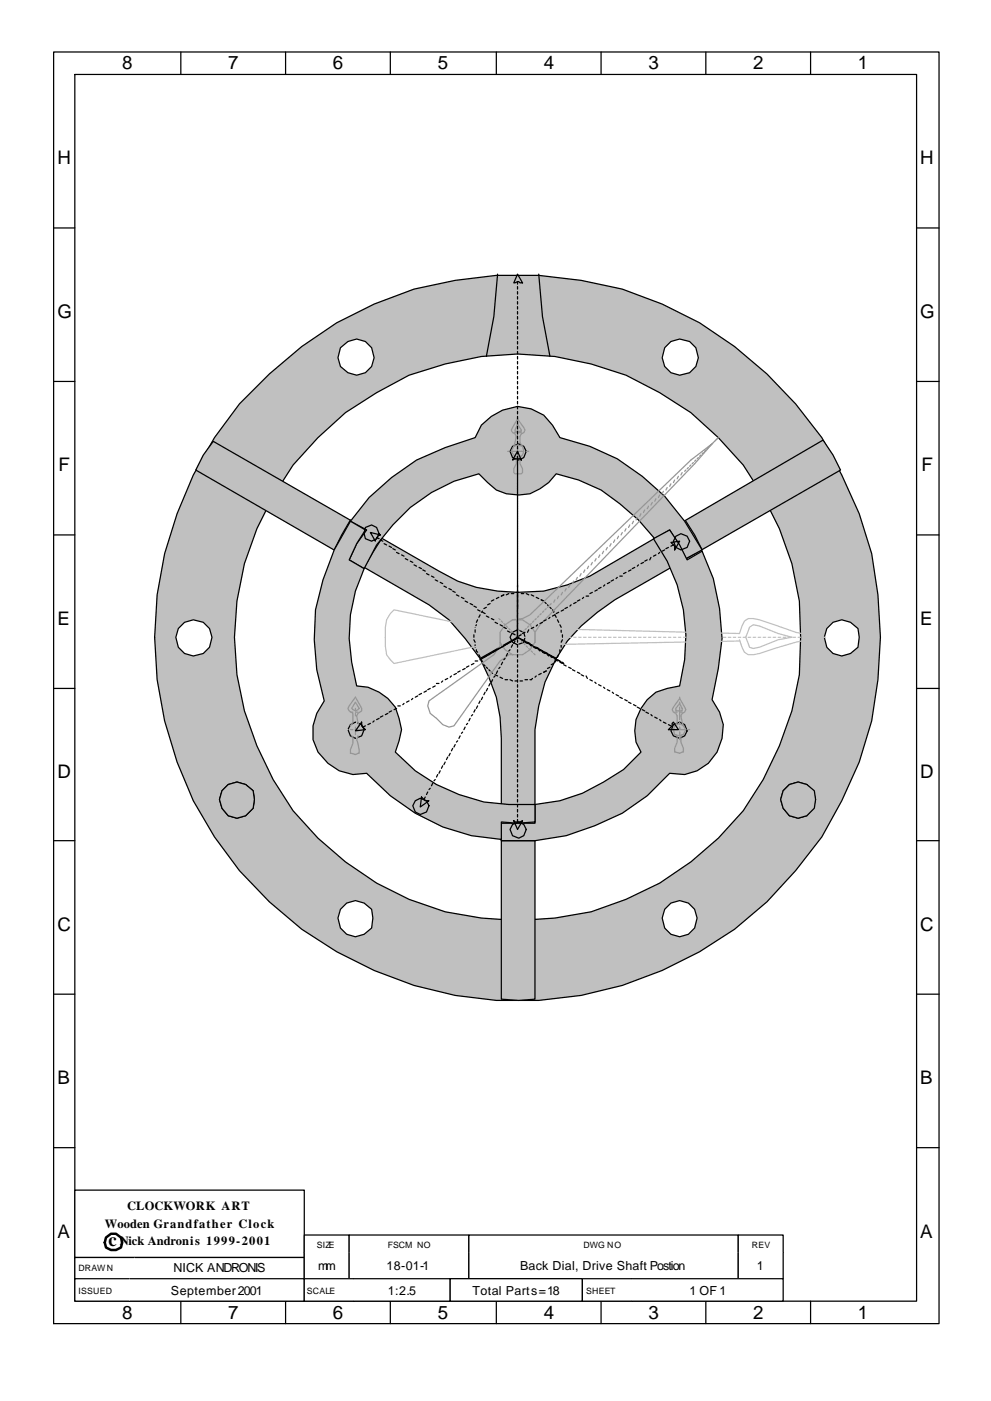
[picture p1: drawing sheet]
<svg xmlns="http://www.w3.org/2000/svg" width="210mm" height="297mm" viewBox="0 0 210 297" stroke-linecap="round" stroke-linejoin="round" font-family="sans-serif">
<path d="M57.1 79.3a70.5 70.5 0 0 0-19.5 29.6 76.6 76.6 0 0 0 19.5 82.3 76.9 76.9 0 0 0 74.9 17.7 78.8 78.8 0 0 0 30.7-17.7l6.1-6.6 5.6-7.2 4.2-7.6 3.7-8.2 2.6-8.8a85.8 85.8 0 0 0 0-35.4l-2.6-8.5-3.7-8.2-4.2-7.9a85.5 85.5 0 0 0-26-24.4l-7.9-3.9-8.5-3.2a82.1 82.1 0 0 0-44.2 0 75.2 75.2 0 0 0-30.7 18zM67.5 92.8l5.8-5.3 6.6-4.2 6.9-3.7 7.7-2.4a57.6 57.6 0 0 1 30.9 0l7.4 2.4 7.2 3.7 6.6 4.2 5.8 5.3 5.3 5.8a63.6 63.6 0 0 1 11.9 28.8l.3 7.7-.3 8a67 67 0 0 1-11.9 28.8 63.6 63.6 0 0 1-32.3 21.4 65.6 65.6 0 0 1-30.9 0 62.1 62.1 0 0 1-32.3-21.4 67 67 0 0 1-11.9-28.8 59.1 59.1 0 0 1 7.6-37.9l4.3-6.6z" fill-rule="evenodd" fill="#c0c0c0" stroke="#000" stroke-width=".26"/>
<g fill="#fff" stroke="#000" stroke-width=".26">
<path d="M176.7 131.9l1.9-.5 1.8 .5 1.6 1.4 .3 1.8-.3 2.1-1.6 1.4-1.8 .5-1.9-.5a3.9 3.9 0 0 1 0-6.7z" fill-rule="evenodd"/>
<path d="M72.2 73.7l1.6-1.3 1.9-.5 1.8 .5a3.9 3.9 0 0 1 1.8 4.3 3.9 3.9 0 0 1-3.6 2.9l-1.9-.6-1.6-1.3-.5-1.9z" fill-rule="evenodd"/>
<path d="M72.2 192.8l1.4-1.3 1.8-.6 1.9 .6 1.5 1.3 .3 1.8-.3 2.2-1.5 1.3-1.9 .5-1.8-.5-1.4-1.3-.5-2.2z" fill-rule="evenodd"/>
<path d="M141 192.8a3.7 3.7 0 0 1 4.2-1.7 3.7 3.7 0 0 1 2.7 3.5l-.5 2.2a3.6 3.6 0 0 1-6.4 0l-.5-2.2z" fill-rule="evenodd"/>
<circle cx="41.2" cy="135.2" r="3.9"/>
</g>
<g fill="#c0c0c0" stroke="#000" stroke-width=".26">
<path d="M166.2 167.7a3.7 3.7 0 0 1 5-1.4 3.7 3.7 0 0 1 1.3 5.1l-1.3 1.5-1.9 .6a4 4 0 0 1-3.1-5.8z" fill-rule="evenodd"/>
<path d="M166.2 167.7l1.3-1.4 1.8-.5 1.9 .5 1.6 1.4 .2 1.8-.2 1.9-1.6 1.5-1.9 .6a4 4 0 0 1-3.1-5.8z" fill-rule="evenodd"/>
</g>
<circle cx="144.3" cy="75.7" r="3.9" fill="#fff" stroke="#000" stroke-width=".26"/>
<path d="M101.9 139.6l8.2-4.5 7.9 4.5-2.4 5-1.3 5.1-.8 5v57.1l-3.4 .3-3.7-.3v-55.3l-.3-4.5-.8-4.2-1.6-4.2z" fill-rule="evenodd" fill="#c0c0c0" stroke="#000" stroke-width=".26"/>
<path d="M106.4 170.6l3.4 .2 3.7-.2M106.4 178.2h7.1" fill="none" stroke="#000" stroke-width=".26"/>
<path d="M45.2 93.6l47.9 27.5a30.4 30.4 0 0 0 16.7 4.5v9.5l-7.9 4.5-3.2-4.2-3.5-4-4.2-3.2-49.5-28.5 1.6-3.2z" fill-rule="evenodd" fill="#c0c0c0" stroke="#000" stroke-width=".26"/>
<path d="M74.3 110.2l-1.8 3.2-1.6 3.2M81 114.2l-3.7 6.1" fill="none" stroke="#000" stroke-width=".26"/>
<path d="M109.8 125.6l5.6-.3 5-1.3 4.7-1.9 49.5-28.8 2.1 3.2 1.6 3.2-47.9 27.5-3.7 2.6-3.4 2.9-2.9 3.2-2.4 3.7-8.2-4.5z" fill-rule="evenodd" fill="#c0c0c0" stroke="#000" stroke-width=".26"/>
<path d="M138.9 114.2l1.9 2.9 1.5 3.2M145.5 110.5l1.9 2.9 1.6 3.2" fill="none" stroke="#000" stroke-width=".26"/>
<g fill="#c0c0c0" stroke="#000" stroke-width=".26">
<path d="M78.3 105.5l4.8-4.3 5.3-3.7 6.1-2.6 6.3-2.1 1.3-2.7 2.1-1.8 2.4-1.3a8.6 8.6 0 0 1 10.6 3.1l1.6 2.7 6.3 1.8 5.9 2.7a45.6 45.6 0 0 1 18 19.3l-3.5 1.8-1.6-3.1-1.8-2.9-3.2 1.8-3.4-4-4-3.4-4-2.9-4.7-2.1-4.8-1.3-1.6 1.8-1.8 1.3-2.2 1.1-2.3 .3-2.7-.3-2.1-.8-3.7-3.4a33.6 33.6 0 0 0-18.3 10.8l-3.4 4.2-2.6 5.1-3.2-1.9 1.6-3.4 2.1-2.9-3.5-1.9z" fill-rule="evenodd"/>
<path d="M138.6 114.2l3.5-1.8 2.1 3.1 1.6 3.2 3.2-1.8 2.3 5.8 1.4 6.3 .5 6.4-.8 6.3-1.3 6.6 1.6 2.7 .8 2.6a9.9 9.9 0 0 1-8.2 10.6l-3.2-.2-4.8 4.7-5.3 3.7-5.8 2.7-6.1 2.1-6.6 1h-7.1v-3.7h7.1v-3.9l5.3-.8 4.8-1.6 4.5-2.4 4.2-2.6 3.7-3.7a8.8 8.8 0 0 1 0-9.3l1.3-1.9 1.9-1.5 2.4-.8 2.6-.6a36.6 36.6 0 0 0-5.6-31.2z" fill-rule="evenodd"/>
<path d="M74.3 110.5l3.2 1.9-1.8 2.9-1.6 3.4 3.2 1.9a32.3 32.3 0 0 0-2.7 19.8l1.1 5a10.2 10.2 0 0 1 8.2 4.5l.8 2.4 .5 2.4-.5 2.4-.8 2.4a34.2 34.2 0 0 0 24 11.1h5.6v3.7l-3.7 .2-3.4-.2v3.7a39.4 39.4 0 0 1-23.6-9.3l-5-4.7a9.5 9.5 0 0 1-11.4-7.2v-2.9l.8-2.6 1.6-2.7-1.6-6.6-.5-6.4 .2-6.3 1.6-6.4 2.4-6.3z" fill-rule="evenodd"/>
</g>
<path d="M108.7 94.6l1.4-.5 1 .5 .6 1.1-.6 1.3-1 .5-1.4-.5-.5-1.3zM77.5 111.8l1.3-.5 1.1 .5 .5 1.4-.5 1-1.1 .5-1.3-.5-.2-1zM143.4 113.7l1.1-.5 1.3 .5 .5 1-.5 1.4-1.3 .5-1.1-.5-.5-1.4zM108.7 134.1l1.1-.6 1.3 .6 .3 1-.3 1.1-1.3 .5-1.1-.5-.5-1.1zM74.3 153.6l1.1-.5 1.3 .5 .6 1.1-.6 1.3-1.3 .5-1.1-.5-.5-1.3zM142.9 153.6l1.3-.5 1.1 .5 .5 1.4-.5 1-1.1 .5-1.3-.5-.6-1zM88.1 169.8l1.1-.6 1.3 .6 .5 1-.5 1.4-1.3 .5-1.1-.5-.5-1.4zM108.7 174.8l1.4-.5 1 .5 .6 1.1-.6 1.3-1 .5-1.4-.5-.5-1.3z" fill="none" stroke="#000" stroke-width=".26"/>
<g fill="#c0c0c0" stroke="#000" stroke-width=".26">
<path d="M47.1 167.7l1.3-1.4 1.9-.5 1.8 .5 1.6 1.4 .3 1.8-.3 1.9-1.6 1.5-1.8 .6a4 4 0 0 1-3.2-5.8z" fill-rule="evenodd"/>
<path d="M47.1 167.7l1.3-1.4 1.9-.5 1.8 .5 1.6 1.4 .3 1.8-.3 1.9-1.6 1.5-1.8 .6a4 4 0 0 1-3.2-5.8z" fill-rule="evenodd"/>
</g>
<g fill="none" stroke="#000" stroke-width=".26">
<path d="M100.5 134.6v.5M100.5 135.6l.3 .6M100.8 133.5v.6M100.8 136.7v.5M101.1 132.5l-.3 .5M101.1 137.8v.2l.2 .3M101.3 131.4l-.2 .5M101.6 138.8l.3 .5M101.9 130.4l-.3 .5M102.1 139.9l.3 .5M102.4 129.6l-.3 .2M103.2 128.8l-.5 .2"/>
<path d="M104 128l-.5 .2M104.8 127.2l-.6 .2M105.8 126.6l-.5 .3M106.9 126.1l-.5 .3M107.9 125.9l-.5 .2M108.5 125.9h.5M109.5 125.6h.6M109.8 124v.5M109.8 125.1v.5M109.8 126.1v.5M109.8 127.2v.5M109.8 128.2v.6"/>
<path d="M109.8 129.3v.5M109.8 130.4v.5M109.8 131.4v.5M109.8 132.5v.5M109.8 133.5v.6M109.8 134.6v.5M109.8 135.1l.5 .3M109.8 135.1l9.8 5.6-.3-.3M110.1 135.1l-8.2 4.8M110.6 125.9h.5M110.9 135.6l.5 .3M111.7 125.9l.5 .2"/>
<path d="M111.9 136.2l.5 .2M112.7 136.7l.5 .3M112.7 126.1l.5 .3M113.8 137.2l.5 .3M113.8 126.6l.5 .3M114.6 137.8l.5 .2M114.8 127.2l.6 .2M115.6 138.3l.6 .3M115.6 127.7l.3 .3M116.2 128.2l.2 .3M116.4 138.8l.5 .3M116.7 128.8l.2 .2"/>
<path d="M117.2 129.3l.3 .3v.2M117.5 139.3l.5 .3M117.7 130.4l.3 .5M118 139.9l-.3 .5M118.3 139.9l.5 .2M118.3 131.4l.2 .5M118.5 138.8l-.2 .5M118.8 132.5l.3 .5M118.8 137.8v.5M119.1 133.5v.6M119.1 136.7v.5M119.3 134.6v.5"/>
<path d="M119.3 135.6l-.2 .6M102.7 140.9l.2 .3M103.2 141.5l.3 .2M103.7 142l.3 .3M104.2 142.5l.3 .3M105 143.1l.6 .2M106.1 143.6l.5 .2M107.2 144.1h.5M108.2 144.1l.5 .3M109.3 144.4h.5M110.3 144.4h.6M111.4 144.1h.5"/>
<path d="M113 143.8l-.3 .3h-.3M113.8 143.3l-.3 .3M114.8 142.8l-.5 .3M115.9 142.3l-.5 .2M116.7 141.5l-.5 .2M117.5 140.7l-.6 .2"/>
</g>
<g fill="none" stroke="#c0c0c0" stroke-width=".26">
<path d="M107.4 132.2l-.8 .8-1.6 .5h-1l-20.4-4.2-.8 .8-.8 1.3a26.1 26.1 0 0 0 0 7.4l1.6 1.9 20.4-4.3 2.6 .8 .8 .6M107.9 131.7l2.2-.6a3.9 3.9 0 0 1 3.4 3 3.9 3.9 0 0 1-1.6 4.2l-1.8 .5-2.2-.5-1.3-1.3-.5-1.9 .5-1.8zM110.1 134.6v.5h.5M110.1 129.3v.5M110.1 130.4v.5M110.1 131.4v.5M110.1 132.5v.5M110.1 133.5v.6M110.1 135.6v.6M110.1 136.7v.5M110.1 137.8v.5M110.1 138.8v.5"/>
<path d="M110.1 139.9v.5M111.1 135.1h.6M111.9 131.7l1.3 1.3 1.6 .3 42.1 1 1.1-2.6 .7-.6h1.1l1.3 .3 7.7 2.7 5 1-5 1.1-7.7 2.4-1.3 .2h-1.1l-.7-.5-1.1-2.7M112.2 135.1h.5M113.2 135.1h.6M114.3 135.1h.5M115.4 135.1h.5M116.4 135.1h.5M117.5 135.1h.5M118.5 135.1h.6M119.6 135.1h.5M120.6 135.1h.6"/>
<path d="M121.7 135.1h.5M122.8 135.1h.5M123.8 135.1h.6M124.9 135.1h.5M125.9 135.1h.6M127 135.1h.5M128.1 135.1h.5M129.1 135.1h.5M130.2 135.1h.5M131.2 135.1h.6M132.3 135.1h.5M133.3 135.1h.6"/>
<path d="M134.4 135.1h.5M135.5 135.1h.5M136.5 135.1h.6M137.6 135.1h.5M138.6 135.1h.6M139.7 135.1h.5M140.8 135.1h.5M141.8 135.1h.5M142.9 135.1h.5M143.9 135.1h.6M145 135.1h.5M146 135.1h.6"/>
<path d="M147.1 135.1h.5M148.2 135.1h.5M149.2 135.1h.6M150.3 135.1h.5M151.3 135.1h.6M152.4 135.1h.5M153.5 135.1h.5M154.5 135.1h.5M155.6 135.1h.5M156.6 135.1h.6M156.9 135.9l-42.1 .8-1.6 .3-1.3 1.3M157.7 135.1h.5"/>
<path d="M158.7 135.1h.6M159 133l.8-.5 1.3 .2 4 1.6 2.9 .8-2.9 .5-4 1.6-1.3 .3-.8-.3-.8-2.1zM159.8 135.1h.5M160.9 135.1h.5M161.9 135.1h.6M163 135.1h.5M164 135.1h.6M165.1 135.1h.5M166.2 135.1h.5M167.2 135.1h.5M168.3 135.1h.5M169.3 135.1h.6"/>
<path d="M170.4 135.1h.5M171.4 135.1h.6M172.5 135.1h.5M173.6 135.1h.5M174.6 135.1h.6M73.6 154.7h.2M74.3 154.7h.6M75.4 154.7h.5M75.7 147.8v.5M75.7 148.9v.5M75.7 149.9v.6M75.7 151v.5"/>
<path d="M75.7 152v.6M75.7 153.1v.5M75.7 154.2v.5M75.7 155.2v.6M75.7 156.3v.5M76.5 154.7h.5M77.5 154.7h.6"/>
</g>
<g fill="none" stroke="#969696" stroke-width=".26">
<path d="M107.7 95.7h.2M108.5 95.7h2.6M109 94.6l.8-.2 1.1 .2 .2 1.1-.2 .8-1.1 .5-.8-.5-.5-.8zM109 94.6l.5-2.1-.2-.5-.6-.3-.2-.5 1.3-2.4 1.6 2.4-.3 .5-.5 .3-.3 .5v1.3l.6 .8M109 91.7h.5M109.3 96.7l.2 .3v1.3l-.5 1.1v.8l.3 .3h1.3l.3-.3v-.8l-.6-1.1v-1.3l.3-.3M109.8 89.9l.8 1.3v.3h-1.3zM109.8 88.5v.6M109.8 89.6v.5M109.8 90.7v2.6M109.8 93.8v.6M109.8 94.9v.5"/>
<path d="M109.8 96v.5M109.8 97v.5M110.1 91.7h.5M111.7 95.7h.5M145.5 99.7l-.2 .2M146 99.1l-.2 .3M146.6 98.6l-.3 .3M147.1 98.1l-.3 .2M147.6 97.5l-.2 .3M148.2 97l-.3 .3M148.7 96.5l-.3 .2M149.2 96l-.2 .2"/>
<path d="M149.8 95.4l-.3 .3M150.3 94.9l-.3 .3M150.8 94.4l-.3 .2M152.4 92.8l-1.3 1.3M125.7 119.2l-.3 .6M126.5 118.4l-.3 .6M127.3 117.7l-.3 .5M128.1 116.9l-.3 .5M128.9 116.1l-.3 .5M129.6 115.3l-.2 .5M130.4 114.5l-.2 .5M131.2 113.7l-.2 .5"/>
<path d="M132 112.9l-.2 .5M132.8 112.1l-.2 .5M133.6 111.3l-.3 .5M134.4 110.5l-.3 .5M135.2 109.7l-.3 .5M136 108.9l-.3 .5M136.8 108.1l-.3 .6M137.6 107.3l-.3 .6M138.4 106.5l-.3 .6M139.2 105.7l-.3 .6M140 105l-.3 .5M140.8 104.2l-.3 .5"/>
<path d="M141.6 103.4l-.3 .5M142.3 102.6l-.2 .5M143.1 101.8l-.2 .5M143.9 101l-.2 .5M144.7 100.2l-.2 .5M105.8 131.1l.3 .3M106.1 136.2v.8l-1.3 1.8-13.8 9.8-.2 1.1 .5 1.6 2.6 2.3 1.3 .6 1.1-.3 9.8-13.8 1.8-1.3h.8M106.4 131.7l.2 .2M106.9 132.2l.3 .3M107.2 132.5l1.5-1.1a4 4 0 0 1 4.8 4.8l-1.1 1.6-1.5 1a4 4 0 0 1-4.8-4.7zM107.4 132.7l.3 .3M107.9 133.3l.3 .2"/>
<path d="M108.5 133.8l.2 .3M108.7 131.4l2.2-.3 1.5-.7 34.2-32.9 4.5-3.4-3.7 4.2-32.8 34.2-1.1 1.6v2.1M109 134.3l.3 .3M109.5 134.8l.3 .3 .3-.3M110.1 135.4l.2 .2M110.6 134.3l-.3 .3M110.6 135.9l.3 .3M111.1 133.8l-.2 .3M111.1 136.4l.3 .3M111.7 133.3l-.3 .2M111.7 137l.2 .2M112.2 132.7l-.3 .3"/>
<path d="M112.2 137.5l.2 .3M112.7 132.2l-.3 .3M112.7 138l.3 .3M113.2 131.7l-.2 .2M113.2 138.6l.3 .2M113.8 131.1l-.3 .3M114.3 130.6l-.3 .3M114.8 130.1l-.2 .3M115.4 129.6l-.3 .2M115.9 129l-.3 .3M116.4 128.5l-.2 .3M116.9 128l-.2 .2"/>
<path d="M117.7 127.2l-.2 .5M118.5 126.4l-.2 .5M119.3 125.6l-.2 .5M120.1 124.8l-.2 .5M120.9 124l-.3 .5M121.7 123.2l-.3 .5M122.5 122.4l-.3 .5M123.3 121.6l-.3 .5M124.1 120.8l-.3 .6M124.9 120l-.3 .6M74.3 153.9l.6-.8v-1.8l-.8-.6-.3-.5 1.6-2.4 1.3 2.4v.5l-.8 .6-.2 .5 .5 2.1M74.3 151h.6"/>
<path d="M74.3 154.7h.6M74.6 156l.3 .3v1.3l-.6 1.3v.8l1.1 .3 .8-.3v-.8l-.5-2.1 .2-.8M75.4 148.9l.8 1.3-.8 .5-.8-.5zM75.4 150.2v.5M75.4 151.3v.5M75.4 154.2v.5h.5M75.4 155.2v.6M75.4 151h.5M141.8 154.7h.3M142.6 154.7h2.7M143.1 153.9l1.1-.5 .8 .5 .5 .8-.5 1.1-.8 .2-1.1-.2-.2-1.1zM143.1 153.9l.6-.8v-1.3l-.3-.5-.5-.3-.3-.5 1.6-2.4 1.3 2.4-.2 .5-.6 .3-.2 .5 .5 2.1"/>
<path d="M143.1 151h.6M143.4 155.8l.3 .2v1.3l-.6 1.4v.8l1.1 .2 .8-.2v-.8l-.5-1.4v-1.3l.2-.2M144.2 149.1l.5 1.1v.5h-1.3v-.5zM144.2 151h.5M144.2 147.8v.5M144.2 148.9v.5M144.2 149.9v2.7M144.2 153.1v.5M144.2 154.2v.5M144.2 155.2v.6M144.2 156.3v.5M145.8 154.7h.5"/>
</g>
<path d="M194.5 243.3h4.7z" fill="#fff"/>
<g fill="none" stroke="#000" stroke-width=".26">
<path d="M11.4 11h187.8v269.6h-187.8zM15.9 15.8h178.6v260.1h-178.6zM38.4 11v4.8M60.6 11v4.8M82.8 11v4.8M105.3 11v4.8M127.5 11v4.8M149.8 11v4.8M172 11v4.8M11.4 48.3h4.5M105.6 58.1l-.8 9-1.6 8.5M109.8 58.1l1.1 1.9h-.6l-.2-.3-1.1 .3z"/>
<path d="M109.8 59.7v.5M114.3 58.1l.8 9 1.6 8.5M194.5 48.3h4.7M109.8 60.8v.5M109.8 61.8v.6M109.8 62.9v.5M109.8 63.9v.6M109.8 65v.5M109.8 66.1v.5M109.8 67.1v.5M109.8 68.2v.5M109.8 69.2v.6"/>
<path d="M109.8 70.3v.5M109.8 71.3v.6M109.8 72.4v.5M109.8 73.5v.5M109.8 74.5v.6M109.8 75.6v.5M109.8 76.6v.6M109.8 77.7v.5M109.8 78.8v.5M109.8 79.8v.5M11.4 80.9h4.5M109.8 95.7l.8 1.8-.3-.2h-1l-.6 .2z"/>
<path d="M109.8 80.9v.5M109.8 81.9v.6M109.8 83v.5M109.8 84v.6M109.8 85.1v.5M109.8 86.2v.5M109.8 87.2v.6M109.8 88.3v.5M109.8 89.3v.6M109.8 90.4v.5M109.8 91.5v.5M109.8 92.5v.5"/>
<path d="M109.8 93.6v.5M109.8 94.6v.6M109.8 95.7v.5M109.8 96.7v38.4M194.5 80.9h4.7M11.4 113.4h4.5M78.6 112.9l2.1 .5h-.3l-.2 .3-.6 .8v.2zM79.9 113.9l.5 .3M80.7 114.5l.5 .2M81.5 115.3l.5 .2M82.5 115.8l.6 .3M83.3 116.3l.6 .3"/>
<path d="M84.1 117.1l.6 .3M85.2 117.7l.5 .2M86 118.4l.5 .3M87 119l.6 .2M87.8 119.8l.6 .2M135.5 119.8l-.3 .2M136.5 119.2l-.5 .3M137.3 118.7l-.5 .3M138.1 118.2l-.3 .5M139.2 117.7l-.6 .2M140 117.1l-.3 .3M141 116.6l-.5 .3"/>
<path d="M141.8 116.1l-.5 .2M142.3 115l1.9-.3-1.1 1.9v-.8zM142.9 115.5l-.6 .3M194.5 113.4h4.7M88.9 120.3l.5 .3M89.7 120.8l.5 .3M90.5 121.6l.5 .3M91.5 122.1l.6 .3M92.3 122.9l.6 .3M93.4 123.5l.5 .2M94.2 124.3l.5 .2M95.2 124.8l.6 .3"/>
<path d="M96 125.3l.6 .3M96.8 126.1l.6 .3M97.9 126.6l.5 .3M98.7 127.4l.5 .3M99.7 128l.6 .2M100.5 128.5l.6 .3M101.3 129.3l.6 .3M102.1 139.6l-.2 .3M102.4 129.8l.5 .3M103.2 130.6l.5 .3M103.2 139.1l-.5 .2M104 138.6l-.3 .2"/>
<path d="M104.2 131.1l.6 .3M105 131.9l.6 .3M105 138l-.5 .3M105.8 137.5l-.5 .3M106.1 132.5l.5 .2M106.9 133l.5 .3M106.9 137l-.5 .2M107.2 139.6l-.3 .3M107.7 133.8l.5 .3M107.7 136.4l-.5 .3M107.7 138.6l-.3 .5M108.2 137.8l-.3 .2"/>
<path d="M108.5 135.9l-.3 .3M108.7 134.3l.6 .3M108.7 136.7l-.2 .5M109.3 135.9l-.3 .5M109.5 135.1h.3M109.8 135.1l.3 .3M109.8 135.1l-.8 .5M109.8 135.6v.6M109.8 136.7v.5M109.8 137.8v.5M109.8 138.8v.5M109.8 139.9v.5"/>
<path d="M110.6 135.6l.5 .3M110.6 134.6l-.5 .2M111.4 136.2l.5 .2M111.4 134.1l-.5 .2M112.2 133.5l-.3 .6M112.4 136.7l.3 .3M113.2 137.2l.6 .3M113.2 133l-.5 .3M114 132.5l-.2 .2M114.3 137.8l.3 .2M115.1 138.3l.5 .3M115.1 131.9l-.5 .3"/>
<path d="M115.9 131.4l-.5 .3M116.2 138.8l.2 .3M116.7 130.9l-.3 .2M116.9 139.3h.6M117.7 139.9l.6 .2M117.7 130.4l-.5 .2M118.5 129.8l-.5 .3M119.6 129.3l-.5 .3M120.4 128.8l-.5 .2M121.2 128.2l-.3 .3M122.2 127.7l-.5 .3M123 127.2l-.5 .2"/>
<path d="M123.8 126.6l-.2 .3M124.4 126.4h.5M125.7 125.6l-.6 .3M126.7 125.1l-.5 .2M127.5 124.5l-.5 .3M128.3 124l-.2 .3M129.4 123.5l-.5 .2M130.2 122.9l-.6 .3M131 122.4l-.3 .3M131.5 122.1h.5M132.8 121.4l-.5 .2M133.9 120.8l-.6 .3"/>
<path d="M134.7 120.3l-.6 .3M11.4 146h4.5M76.7 153.1v.8l.8 .8-2.1 .3zM77.5 153.9l-.5 .3M78.6 153.4l-.5 .2M79.4 152.8l-.3 .3M80.4 152.3l-.5 .3M81.2 151.8l-.5 .2M82.3 151.3l-.5 .2M83.1 150.7l-.6 .3M84.1 150.2l-.5 .3M84.4 149.7h.5"/>
<path d="M85.7 149.1l-.2 .3M86.8 148.6l-.5 .3M87.6 148.1l-.3 .2M88.6 147.5l-.5 .3M89.4 147l-.5 .3M90.5 146.5l-.5 .3M91.3 146l-.5 .2M92.3 145.4l-.5 .3M92.6 144.9h.5M93.9 144.4l-.2 .2M95 143.8l-.5 .3M95.5 159.7l-.3 .5"/>
<path d="M95.8 143.3l-.3 .3M96 158.7l-.2 .5M96.6 157.9l-.3 .5M96.8 142.8l-.5 .3M97.1 157.1l-.3 .2M97.6 142.3l-.5 .2M97.6 156l-.2 .5M98.2 155.2l-.3 .3M98.7 141.7l-.5 .3M98.7 154.2l-.3 .5M99.2 153.4l-.2 .2M99.5 141.2l-.5 .3"/>
<path d="M99.7 152.3l-.2 .5M100.3 151.5l-.3 .3M100.5 140.7l-.5 .2M100.8 140.1h.5M100.8 150.5l-.3 .5M101.3 149.7l-.2 .5M101.9 148.6l-.3 .5M102.4 147.8l-.3 .5M102.9 146.8l-.2 .5M103.5 146l-.3 .5M104 144.9l-.3 .5M104.5 144.1l-.3 .5"/>
<path d="M105 143.3l-.2 .3M105.6 142.3l-.3 .5M106.1 141.5l-.3 .2M106.6 140.4l-.2 .5M109.8 140.9v.6M109.8 142v.5M109.8 143.1v.5M109.8 144.1v.5M109.8 145.2v.5M109.8 146.2v.6M109.8 147.3v.5M109.8 148.3v.6"/>
<path d="M109.8 149.4v.5M109.8 150.5v.5M109.8 151.5v.5M109.8 152.6v.5M109.8 153.6v.6M109.8 154.7v.5M109.8 155.8v.5M109.8 156.8v.5M109.8 157.9v.5M109.8 158.9v.6M109.8 160v.5M118.8 140.4l.5 .3"/>
<path d="M119.6 140.9l.5 .3M120.6 141.5l.6 .2M121.4 142l.6 .3M122.5 142.5l.5 .3M123.3 143.1l.5 .2M124.4 143.3l.2 .5M125.1 144.1l.6 .3M126.2 144.6l.3 .3M127 145.2l.5 .2M128.1 145.7l.2 .3M128.9 146.2l.5 .3M129.9 146.8l.3 .2"/>
<path d="M130.7 147.3l.5 .2M131.5 147.8l.5 .3M132.6 148.3l.5 .3M133.3 148.9l.6 .2M134.4 149.4l.5 .3M135.2 149.9l.5 .3M136.3 150.5l.5 .2M137.1 151l.5 .3M138.1 151.5l.3 .3M138.9 152l.5 .3M140 152.6l.2 .2M140.8 153.1l.5 .3"/>
<path d="M141.8 153.6l.5 .3M142.6 153.4l.3-.3 1 1.6h-2.1l.8-.8zM194.5 146h4.7M11.4 178.2h4.5M89.4 169l.8 .8h.8l-1.8 1.3zM90.2 169l-.2 .5M90.8 167.9l-.3 .6M91.3 167.1l-.3 .3M91.8 166.1l-.3 .5M92.3 165.3l-.2 .2M92.9 164.2l-.3 .5M93.4 163.4l-.3 .6"/>
<path d="M93.9 162.4l-.2 .5M94.5 161.6l-.3 .5M95 160.5l-.3 .5M109 174l.3 .3h1l.6-.3-1.1 1.9zM109.8 161v.6M109.8 162.1v.5M109.8 163.2v.5M109.8 164.2v.5M109.8 165.3v.5M109.8 166.3v.6M109.8 167.4v.5M109.8 168.5v.5"/>
<path d="M109.8 169.5v.5M109.8 170.6v.5M109.8 171.6v.6M109.8 172.7v.5M109.8 173.7v.6M194.5 178.2h4.7M11.4 210.8h4.5M194.5 210.8h4.7M11.4 243.3h4.5M194.5 243.3h4.7M38.4 275.9v4.7M60.6 275.9v4.7"/>
<path d="M82.8 275.9v4.7M105.3 275.9v4.7M127.5 275.9v4.7M149.8 275.9v4.7M172 275.9v4.7"/>
</g>
<path d="M15.9 252.3h48.7v14.3h-48.7z" fill-rule="evenodd" fill="#fff" stroke="#000" stroke-width=".26"/>
<path d="M64.6 261.8h9.5v3.8h-9.5z" fill-rule="evenodd" fill="#fff"/>
<path d="M64.6 265.6v-3.8h9.5v3.8" fill="none" stroke="#000" stroke-width=".26"/>
<path d="M74.1 261.8h25.4v3.8h-25.4z" fill-rule="evenodd" fill="#fff"/>
<path d="M74.1 265.6v-3.8h25.4v3.8" fill="none" stroke="#000" stroke-width=".26"/>
<path d="M99.5 261.8h57.1v3.8h-57.1z" fill-rule="evenodd" fill="#fff"/>
<path d="M99.5 265.6v-3.8h57.1v3.8" fill="none" stroke="#000" stroke-width=".26"/>
<path d="M156.6 261.8h9.6v3.8h-9.6z" fill-rule="evenodd" fill="#fff"/>
<path d="M156.6 265.6v-3.8h9.6v3.8" fill="none" stroke="#000" stroke-width=".26"/>
<path d="M15.9 266.6h12.7v4.5h-12.7z" fill-rule="evenodd" fill="#fff"/>
<path d="M28.6 266.6h-12.7v4.5h12.7" fill="none" stroke="#000" stroke-width=".26"/>
<path d="M28.6 266.6h36v4.5h-36z" fill-rule="evenodd" fill="#fff"/>
<path d="M28.6 266.6h36v4.5h-36" fill="none" stroke="#000" stroke-width=".26"/>
<path d="M64.6 265.6h9.5v5.5h-9.5z" fill-rule="evenodd" fill="#fff"/>
<path d="M64.6 265.6v5.5h9.5v-5.5" fill="none" stroke="#000" stroke-width=".26"/>
<path d="M74.1 265.6h25.4v5.5h-25.4z" fill-rule="evenodd" fill="#fff"/>
<path d="M74.1 265.6v5.5h25.4v-5.5" fill="none" stroke="#000" stroke-width=".26"/>
<path d="M99.5 265.6h57.1v5.5h-57.1z" fill-rule="evenodd" fill="#fff"/>
<path d="M99.5 265.6v5.5h57.1v-5.5" fill="none" stroke="#000" stroke-width=".26"/>
<path d="M156.6 265.6h9.6v5.5h-9.6z" fill-rule="evenodd" fill="#fff"/>
<path d="M156.6 265.6v5.5h9.6v-5.5" fill="none" stroke="#000" stroke-width=".26"/>
<path d="M15.9 271.1h11.6v4.8h-11.6z" fill-rule="evenodd" fill="#fff"/>
<path d="M27.5 271.1h-11.6v4.8h11.6" fill="none" stroke="#000" stroke-width=".26"/>
<path d="M27.5 271.1h37.1v4.8h-37.1z" fill-rule="evenodd" fill="#fff"/>
<path d="M27.5 271.1h37.1v4.8h-37.1" fill="none" stroke="#000" stroke-width=".26"/>
<path d="M64.6 271.1h10.5v4.8h-10.5z" fill-rule="evenodd" fill="#fff"/>
<path d="M75.1 271.1h-10.5v4.8h10.5" fill="none" stroke="#000" stroke-width=".26"/>
<path d="M75.1 271.1h20.4v4.8h-20.4z" fill-rule="evenodd" fill="#fff"/>
<path d="M75.1 271.1h20.4v4.8h-20.4" fill="none" stroke="#000" stroke-width=".26"/>
<path d="M95.5 271.1h28.1v4.8h-28.1z" fill-rule="evenodd" fill="#fff" stroke="#000" stroke-width=".26"/>
<path d="M123.6 271.1h10.5v4.8h-10.5z" fill-rule="evenodd" fill="#fff"/>
<path d="M134.1 271.1h-10.5v4.8h10.5" fill="none" stroke="#000" stroke-width=".26"/>
<path d="M134.1 271.1h32.1v4.8h-32.1z" fill-rule="evenodd" fill="#fff"/>
<path d="M134.1 271.1h32.1v4.8h-32.1" fill="none" stroke="#000" stroke-width=".26"/>
<path d="M22.5 262.4l1-.8h1.1l1.1 .8 .2 1-.2 1.1-1.1 .5h-1.1l-1-.5-.3-1.1z" fill="none" stroke="#000" stroke-width=".53"/>
<g font-size="4">
<text x="25.9" y="14.7">8</text>
<text x="48.4" y="14.7">7</text>
<text x="70.6" y="14.7">6</text>
<text x="92.9" y="14.7">5</text>
<text x="115.4" y="14.7">4</text>
<text x="137.6" y="14.7">3</text>
<text x="159.8" y="14.7">2</text>
<text x="182" y="14.7">1</text>
<text x="12.2" y="34.8">H</text>
<text x="195.3" y="34.8">H</text>
<text x="12.2" y="67.4">G</text>
<text x="195.3" y="67.4">G</text>
<text x="12.4" y="99.9">F</text>
<text x="195.5" y="99.9">F</text>
<text x="12.2" y="132.5">E</text>
<text x="195.3" y="132.5">E</text>
<text x="12.2" y="165">D</text>
<text x="195.3" y="165">D</text>
<text x="12.2" y="197.3">C</text>
<text x="195.3" y="197.3">C</text>
<text x="12.2" y="229.8">B</text>
<text x="195.3" y="229.8">B</text>
<text x="12.2" y="262.4">A</text>
<text x="195.3" y="262.4">A</text>
<text x="23" y="264.2">c</text>
<text x="25.9" y="279.6">8</text>
<text x="48.4" y="279.6">7</text>
<text x="70.6" y="279.6">6</text>
<text x="92.9" y="279.6">5</text>
<text x="115.4" y="279.6">4</text>
<text x="137.6" y="279.6">3</text>
<text x="159.8" y="279.6">2</text>
<text x="182" y="279.6">1</text>
</g>
<g font-size="2.6">
<text x="27" y="256.6">CLOCKWORK ART</text>
<text x="22.2" y="260.3">Wooden Grandfather Clock</text>
<text x="25.4" y="264">Nick Andronis 1999-2001</text>
<text x="36.8" y="269.8">NICK ANDRONIS</text>
<text x="67.5" y="269.3">mm</text>
<text x="82" y="269.3">18-01-1</text>
<text x="110.3" y="269.3">Back Dial, Drive Shaft Postion</text>
<text x="160.6" y="269.3">1</text>
<text x="36.2" y="274.5">September 2001</text>
<text x="82.3" y="274.5">1:2.5</text>
<text x="100.3" y="274.5">Total Parts = 18</text>
<text x="146.3" y="274.5">1 OF 1</text>
</g>
<g font-size="1.9">
<text x="16.7" y="269.5">DRAWN</text>
<text x="67.2" y="264.5">SIZE</text>
<text x="82.3" y="264.5">FSCM NO</text>
<text x="123.8" y="264.5">DWG NO</text>
<text x="159.5" y="264.5">REV</text>
<text x="16.7" y="274.3">ISSUED</text>
<text x="65.1" y="274.3">SCALE</text>
<text x="124.4" y="274.3">SHEET</text>
</g>
</svg>
